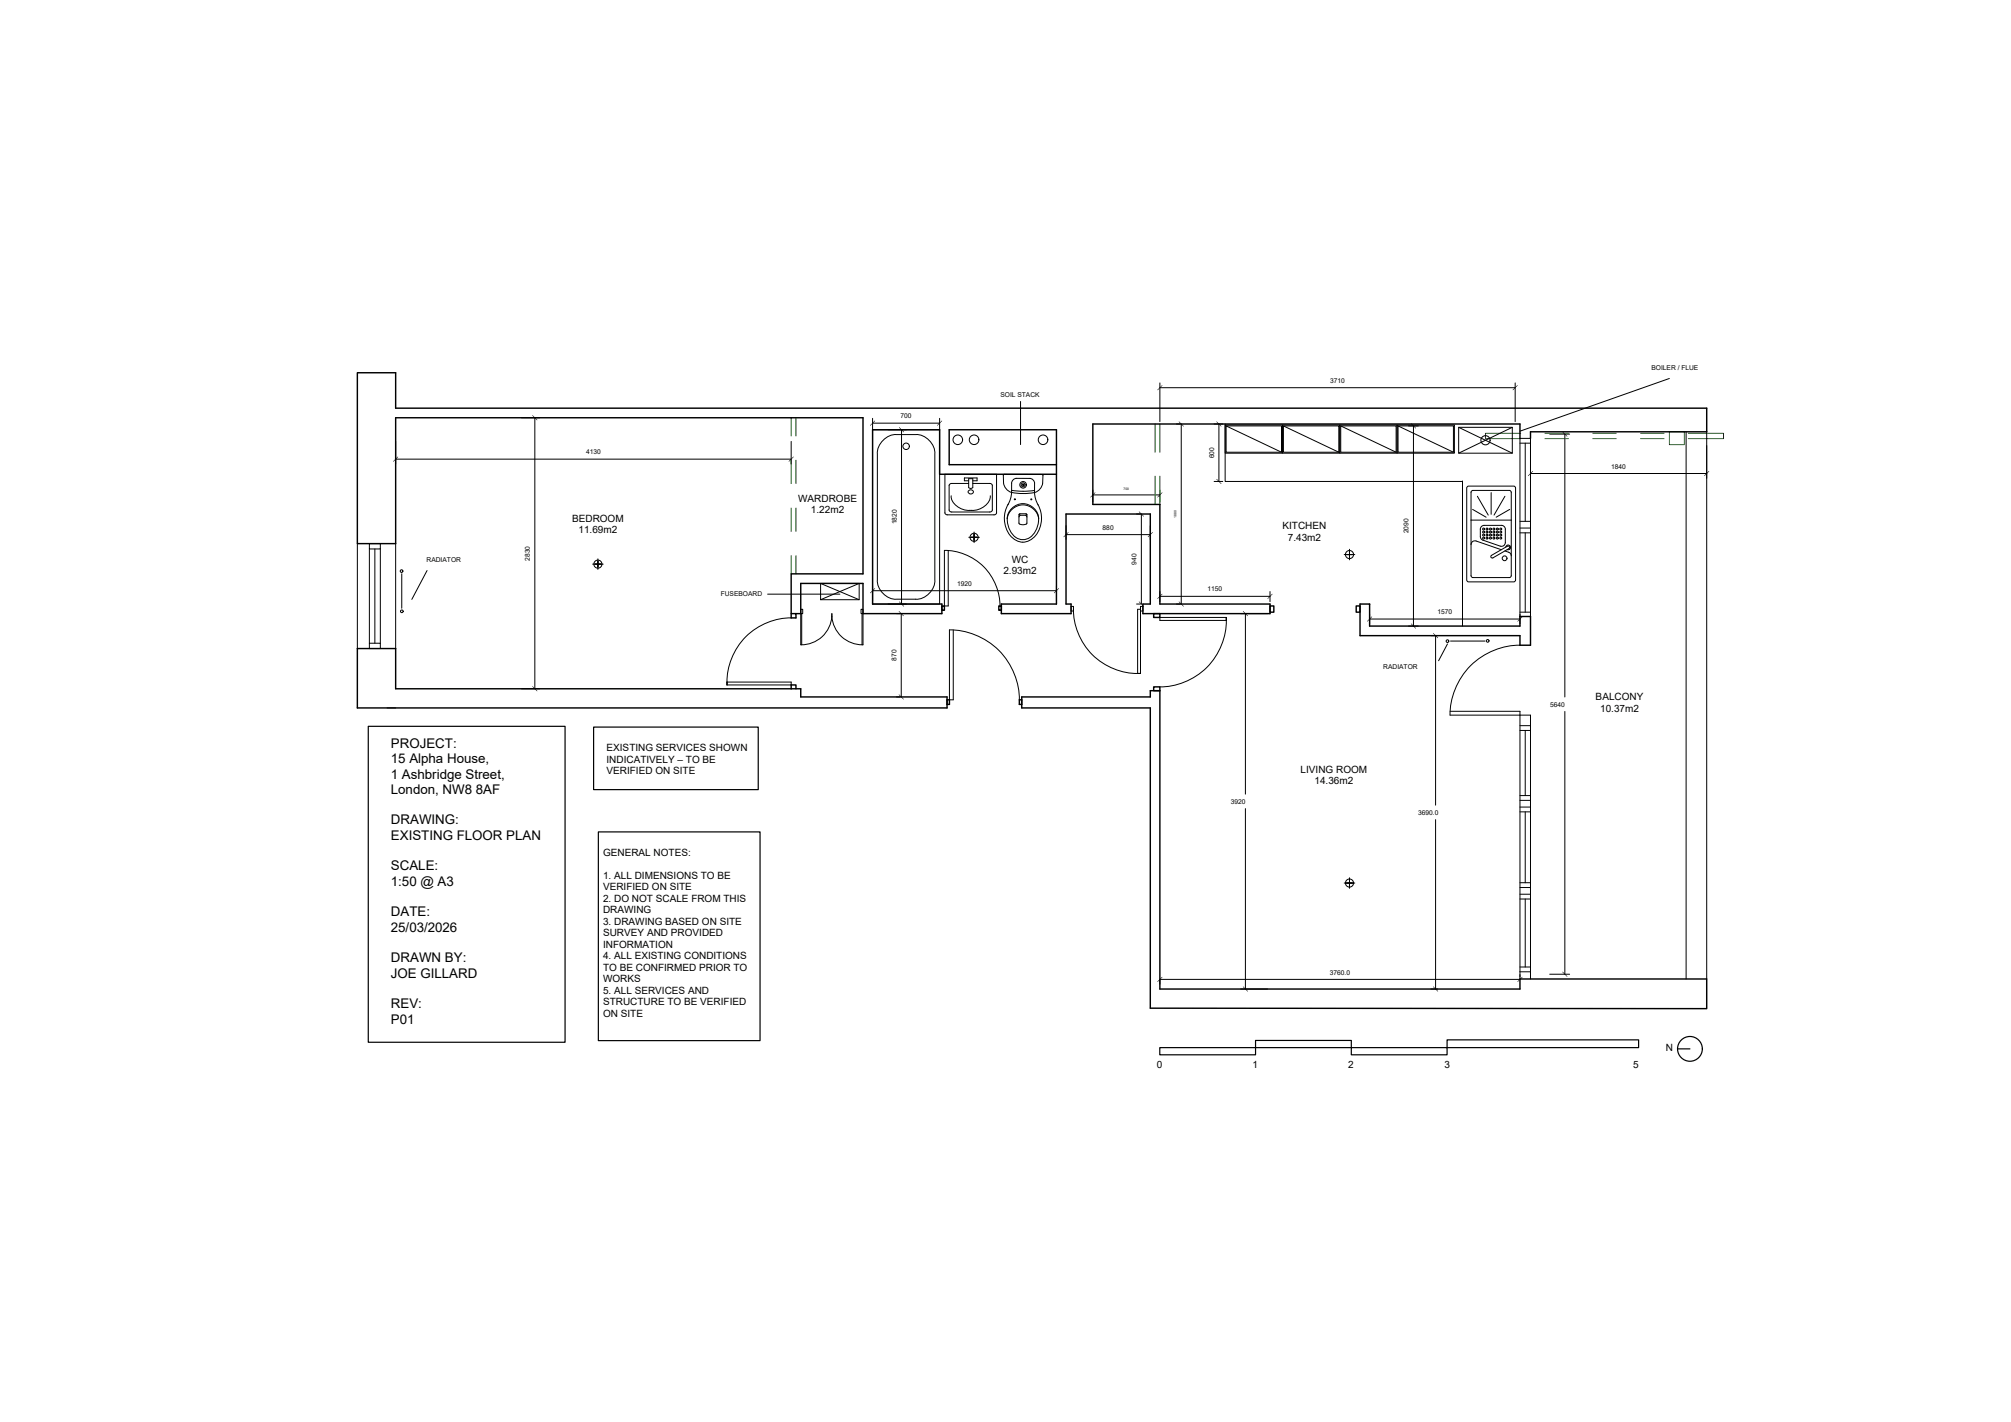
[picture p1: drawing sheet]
<svg xmlns="http://www.w3.org/2000/svg" width="420mm" height="297mm" viewBox="0 0 420 297" stroke-linecap="round" stroke-linejoin="round" font-family="sans-serif">
<!-- layer: 0 -->
<g fill="none" stroke="#000" stroke-width=".21">
<path d="M182.3 89.8h14v36.4h-14zM189.3 90.8h-2a4.1 4.1 0 0 0-4 4v26.3a4.1 4.1 0 0 0 4 4.1h4a4.1 4.1 0 0 0 4-4.1v-26.3a4.1 4.1 0 0 0-4-4h-1.9M197.4 99.1h10.7v8.2l-.5 .2h-10l-.2-.4zM202.3 100h.9v1.8l-.3 .2-.6-.2zM83.9 119.8v7.2M123.8 117.8h2.2M124.9 116.7v2.2M198.1 115v11.6h-.8v-11.6a11.6 11.6 0 0 1 11.6 11.6M198.7 103.6a3.7 3.7 0 0 0 4.3 3 3.6 3.6 0 0 0 3.8-3M202.3 102.5a.53 .53 0 0 1 .6-.2 .53 .53 0 0 1 .3 .7 .53 .53 0 0 1-.6 .2 .53 .53 0 0 1-.3-.7zM202.3 101h-3.5l-.5 .2v5.5l.5 .2h8.2l.3-.4-.1-5.3-.5-.2h-3.5M202.3 100.4h-.9v-.6h2.7v.6h-.9"/>
<path d="M202.4 112.2h2.2M203.5 111.1v2.2M280.8 115.8h2.2M281.9 114.7v2.2M165.3 129.1a13.4 13.4 0 0 0-13.5 13.4M167.3 128.2l-.1 6.5a6.3 6.3 0 0 0 6.5-6.5 6.3 6.3 0 0 0 6.6 6.5v-6.5M167.5 128.2v6.5M180.1 128.2v6.5M199.1 131.6v14.6h-.8v-14.6a14.6 14.6 0 0 1 14.6 14.6M223.7 126.7h.5v.9h-.5M224.2 127.3a13.4 13.4 0 0 0 13.4 13.4M238.2 126.7v14h-.6"/>
<path d="M238.2 127.3h-.6v13.4M238.7 126.7v.9h-.5M242.3 129h13.8v.6h-13.8zM256.1 129.6a13.9 13.9 0 0 1-13.8 13.9M303 133.9h7.2M317.5 134.8a14.6 14.6 0 0 0-14.6 14.6h14.6v-.8h-14.6M151.8 142.5h13.5v.6h-13.5zM280.8 184.4h2.2M281.9 183.3v2.2"/>
<circle cx="189.3" cy="93.2" r=".67"/>
<circle cx="83.9" cy="119.3" r=".28"/>
<circle cx="124.9" cy="117.8" r=".85"/>
<circle cx="203.5" cy="112.2" r=".85"/>
<circle cx="281.9" cy="115.8" r=".85"/>
<circle cx="83.9" cy="127.7" r=".28"/>
<circle cx="302.3" cy="133.9" r=".28"/>
<circle cx="310.7" cy="133.9" r=".28"/>
<circle cx="281.9" cy="184.4" r=".85"/>
</g>
<!-- layer: SANTEH -->
<g fill="none" stroke="#000" stroke-width=".21">
<path d="M210.4 108.3a3.3 3.3 0 0 1 3.3-3.1 3.3 3.3 0 0 1 3.2 3.2M210.4 108.3a3.3 3.3 0 0 1 3.3-2.8 3.3 3.3 0 0 1 3.2 2.9M210.4 108.3a4.4 4.4 0 0 0 2.7 4.4 3.4 3.4 0 0 0 3.7-3.2l.1-1.1M210.6 105.3a5.6 5.6 0 0 0 1.6 7.6 3.6 3.6 0 0 0 5-2.6 5.8 5.8 0 0 0-.4-4.9M211.2 102.8a2.43 2.43 0 0 1-1.6-1.9v-1.6l.2-.2h7.8l.2 .2a4.3 4.3 0 0 1-.3 2.5 2.41 2.41 0 0 1-1.4 1.1M211.3 102.9l-.2 1-.6 1.5M211.3 102.9l2.7 .2 2.1-.2M211.3 102.9v-2a1.05 1.05 0 0 1 1-1h2.8a1.05 1.05 0 0 1 1 1.1v1.9M211.3 102.4l2.4 .2 2.4-.2M212.9 107.4l.1 .2M212.9 107.4h1.5l.1 1.9a1.17 1.17 0 0 1-1.7 0zM213 107.6l-.2 .4"/>
<path d="M213 107.6h1.3M214.3 107.6l.2 .4M214.4 107.4l-.1 .2M216.1 102.9l.1 1.1 .6 1.5M306.6 101.6l9.6-.1 .3 .2 .1 19.4-.3 .4h-9.5l-.4-.2v-19.4zM307.3 113.8v-.3a.8 .8 0 0 1 1-.5l5.3 1.8M307.3 108.6h8.4M307.5 102.5l7.8-.1 .3 .2 .1 17.6-.3 .4h-7.7l-.4-.2v-17.6zM307.6 106.4l2.8 1.6M308.6 103.7l2.2 3.9M309.4 110l.6-.3h3.6a.81 .81 0 0 1 .8 .8v3.1a.8 .8 0 0 1-1 .5l-3.7-1.3-.4-.3-.1-.4v-1.6zM311.4 116.1l3.5-2 .4 .1-.1 .4-3.4 1.9-.4-.1z"/>
<path d="M311.5 102.9v4.5M314.3 115.1l1 .4 .4 .6M314.3 103.7l-2.2 3.9M314.5 114.3a.5 .5 0 0 1 .6-.5 .5 .5 0 0 1 .4 .7 .5 .5 0 0 1-.7 .3M315.3 106.4l-2.8 1.6"/>
<circle cx="212" cy="104.3" r=".1"/>
<circle cx="213.7" cy="101.3" r=".14"/>
<circle cx="213.7" cy="101.3" r=".41"/>
<circle cx="213.7" cy="101.3" r=".69"/>
<circle cx="215.4" cy="104.3" r=".1"/>
<circle cx="309.9" cy="111.1" r=".2"/>
<circle cx="309.9" cy="112.4" r=".2"/>
<circle cx="309.9" cy="110.5" r=".2"/>
<circle cx="309.9" cy="111.8" r=".2"/>
<circle cx="310.6" cy="111.1" r=".2"/>
<circle cx="310.6" cy="110.5" r=".2"/>
<circle cx="310.6" cy="111.8" r=".2"/>
<circle cx="310.6" cy="112.4" r=".2"/>
<circle cx="311.3" cy="110.5" r=".2"/>
<circle cx="311.3" cy="111.1" r=".2"/>
<circle cx="311.3" cy="112.4" r=".2"/>
<circle cx="311.3" cy="111.8" r=".2"/>
<circle cx="312" cy="112.4" r=".2"/>
<circle cx="312" cy="111.1" r=".2"/>
<circle cx="312" cy="110.5" r=".2"/>
<circle cx="312" cy="111.8" r=".2"/>
<circle cx="312.7" cy="111.1" r=".2"/>
<circle cx="312.7" cy="112.4" r=".2"/>
<circle cx="312.7" cy="110.5" r=".2"/>
<circle cx="312.7" cy="111.8" r=".2"/>
<circle cx="313.5" cy="111.1" r=".2"/>
<circle cx="313.5" cy="112.4" r=".2"/>
<circle cx="313.5" cy="110.5" r=".2"/>
<circle cx="313.5" cy="111.8" r=".2"/>
<circle cx="314.3" cy="116.6" r=".5"/>
</g>
<!-- layer: Plan Drawing background -->
<path d="M223.7 126.7v.9M238.2 126.7h.5M80.8 147.9h1.8" fill="none" stroke="#000" stroke-width=".21"/>
<!-- layer: dimensions -->
<g fill="none" stroke="#000" stroke-width=".21">
<path d="M242.3 80v8.1M316.5 80v8.1M348.7 79.1l-31.2 11M82.6 92.2v4.7M82.6 95.9h82.7M108.9 87.3h3.8M111.7 87.3v56.6M165.3 92.2v4.7M182.3 87.4v2.4M182.3 88.4h14M185.5 89.8h3.8M188.3 89.8v36.4"/>
<path d="M196.3 87.4v2.4M213.2 83.9v9M242.3 81h74.2M245.7 88.6h.8M246.7 88.6v37.6M253.6 88.6h1.8M254.6 88.6v12M294.2 89h2M295.2 89v41.8M319.7 93.1v6.8M319.7 98.9h36.8M323.7 90.7h4.1"/>
<path d="M326.8 90.7v54.9M356.5 93.1v6.8M89.2 119.2l-3.2 6M222.7 109.8v2.9M222.7 111.7h17.6M228.3 102.4v2.5M228.3 103.4h14M237.4 107.4h.8M238.4 107.4v18.8M240.3 109.8v2.9M242.3 102.4v2.5M253.6 100.6h1.8"/>
<path d="M182.3 122.4v3M182.3 123.4h38.4M185.5 126.2h3.8M187.2 128.2h.8M188.2 128.2v17.4M220.7 122.4v3M237.4 126.2h.8M242.3 123.6v2.1M242.3 124.6h23M245.7 126.2h.8M259.1 128.2h5.7M260.1 128.2v37.7"/>
<path d="M265.3 123.6v2.1M286.1 128.3v2M286.1 129.3h31.4M294.2 130.8h2M298.8 132.8h1.5M299.8 132.8v35.4M302.3 134.5l-1.8 3.5M317.5 128.3v2M108.9 143.9h3.8M187.2 145.6h.8M326.8 148.6v54.9M260.1 168.9v37.7"/>
<path d="M299.8 171.2v35.4M259.1 206.6h5.7M298.8 206.6h1.5M317.5 204.6h-75.2v1M317.5 203.6v.5M323.7 203.5h4.1"/>
</g>
<g fill="#000">
<path d="M83.1 95.4h.1l-1 1h-.1zM111.2 86.8v-.1l1 1v.1zM165.7 95.4h.1l-1 1h-.1zM182.7 87.8l.1 .1-1 1-.1-.1zM187.8 89.3v-.1l1 1v.1zM196.7 87.8l.1 .1-1 1-.1-.1zM242.7 80.4l.1 .1-1 1-.1-.1zM246.3 88l1 1-.1 .1-1-1zM254 88.1l.1-.1 1 1-.1 .1zM294.7 88.5l.1-.1 1 1-.1 .1zM316.9 80.4l.1 .1-1 1-.1-.1zM320.1 98.4h.1l-1 1h-.1z"/>
<path d="M326.3 90.2l.1-.1 1 1-.1 .1zM356.9 98.4h.1l-1 1h-.1zM223.1 111.1l.1 .1-1 1-.1-.1zM228.7 102.8l.1 .1-1 1-.1-.1zM237.9 106.9v-.1l1 1v.1zM240.7 111.1l.1 .1-1 1-.1-.1zM242.7 102.8l.1 .1-1 1-.1-.1zM254.1 100l1 1-.1 .1-1-1zM182.7 122.8l.1 .1-1 1-.1-.1zM187.8 125.6l1 1v.1l-1-1zM187.7 127.7l.1-.1 1 1-.1 .1zM221.1 122.8l.1 .1-1 1-.1-.1z"/>
<path d="M237.9 125.6l1 1v.1l-1-1zM242.7 124l.1 .1-1 1-.1-.1zM246.3 125.6l1 1-.1 .1-1-1zM259.6 127.7l.1-.1 1 1-.1 .1zM265.7 124l.1 .1-1 1-.1-.1zM286.5 128.8h.1l-1 1h-.1zM294.8 130.2l1 1-.1 .1-1-1zM299.4 132.2l1 1-.1 .1-1-1zM317.9 128.8h.1l-1 1h-.1zM111.2 143.3l1 1v.1l-1-1zM187.8 145l1 1-.1 .1-1-1zM242.7 204l.1 .1-1 1-.1-.1z"/>
<path d="M259.7 206l1 1-.1 .1-1-1zM299.4 206l1 1-.1 .1-1-1zM317.9 204l.1 .1-1 1-.1-.1zM326.4 202.9l1 1-.1 .1-1-1z"/>
</g>
<!-- layer: Heavy CUt -->
<g fill="none" stroke="#000" stroke-width=".25">
<path d="M76.9 151.7h41.1v66h-41.1zM124 151.9h34.4v13h-34.4zM125 173.8h33.7v43.6h-33.7zM242.2 218.8h20v1.5h-20zM262.2 217.3h20v1.5h-20zM282.2 218.8h20v1.5h-20zM302.2 217.2h40.1v1.6h-40.1zM353 219.1h-2.6"/>
<circle cx="353" cy="219.1" r="2.59"/>
</g>
<!-- layer: Above -->
<g fill="none" stroke="#007f00" stroke-width=".21">
<path d="M165.3 87.3v3.8M165.3 96.1v5M166.3 87.3v3.8M166.3 96.1v5M241.3 88.6v5.9M241.3 99.5v5.9M242.3 88.6v5.9M242.3 99.5v5.9M317.6 90.5h-7.3v1.1h7.3M322.6 91.6h5M322.6 90.5h5M332.6 91.6h5"/>
<path d="M332.6 90.5h5M342.6 91.6h5M342.6 90.5h5M348.7 90.2h3.1v2.7h-3.1zM352.6 90.5h7.4v1.1h-7.4M165.3 106.1v5M165.3 116.1v3.8M166.3 106.1v5M166.3 116.1v3.8"/>
</g>
<!-- layer: Furniture -->
<g fill="none" stroke="#000" stroke-width=".21">
<path d="M255.9 88.8h12v5.9h-12zM255.9 88.6v12h49.6M256.1 89h11.6v5.5h-11.6zM256.1 89l11.6 5.5M267.9 88.8h11.9v5.9h-11.9zM268.1 89h11.5v5.5h-11.5zM268.1 89l11.5 5.5M279.8 88.8h12v5.9h-12zM280 89h11.6v5.5h-11.6zM280 89l11.6 5.5M291.8 88.8h12v5.9h-12zM292 89h11.6v5.5h-11.6z"/>
<path d="M292 89l11.6 5.5M304.7 89.3h11.2v5.4h-11.2zM304.7 89.3l11.2 5.4M315.9 89.3l-11.2 5.4M317.5 92.6h2.2M352.2 90.2v114.3M356.5 90.2v114.3M74.6 113.5v22M77.2 113.5h2.2v1.2h-2.2zM77.2 114.7v19.6M78.3 114.7v19.6M79.4 114.7v19.6"/>
<path d="M82.6 113.5v22M305.5 100.5v30.3M317.5 110.3h2.2M317.5 111.3h2.2M317.5 108.9h2.2M77.2 134.3h2.2v1.2h-2.2zM167.3 127.3h.4v.9h-.4zM171.4 121.9h8.1v3.4h-8.1zM171.4 121.9l8.1 3.4M179.5 121.9l-8.1 3.4M179.8 127.3h.5v.9h-.5zM317.5 128.8v-37.2h2.2v37.2"/>
<path d="M317.5 127.9h2.2M317.5 151.6h2.2M317.5 152.6h2.2M317.5 166.2h2.2M317.5 167.2h2.2M317.5 169.6h2.2M317.5 168.6h2.2M317.5 184.4h2.2M317.5 185.4h2.2M317.5 187.8h2.2M317.5 186.8h2.2M317.5 204.5v-55.1h2.2v55.1"/>
<path d="M317.5 202h2.2M317.5 203h2.2"/>
<circle cx="200.1" cy="91.9" r="1"/>
<circle cx="203.5" cy="91.9" r="1"/>
<circle cx="217.9" cy="91.9" r="1"/>
<circle cx="310.3" cy="92" r=".96"/>
</g>
<!-- layer: Walls -->
<g fill="none" stroke="#000" stroke-width=".3">
<path d="M220.7 99.1h-24.4v-9.3h-14v36.4h14.4v2h-16.4v-6.3h-13v6.3h-1M317.5 91.6v-3h-89.2v16.8h14v20.8h23v2h-26.6v-2h1.6v-18.8h-17.6v18.8h1v2h-14.6v-2h11.6v-36.4h-22.4v7.3h22.4M319.7 91.6v-1.4h36.8v-4.9h-273.9v-7.4h-8v35.6h8v-26.2h97.7v32.6h-15v9.2h1v-.9h-1M74.6 135.5h8v8.4h84.7v1.7h30.5v2.3h-123.2zM196.7 126.6h.6v.9h-.6zM208.6 126.6h.5v.9h-.5zM241 128.2h1.3v.8h-1.3zM265.3 126.6h.8v1.3h-.8zM283.3 126.6h.8v1.3h-.8zM286.1 126.2v4.6h31.4v-2h2.2v6h-2.2v-2h-33.4v-6.6l2 .1M165.3 143.9v-.8h1v.8M197.8 146.2h.5v.9h-.5"/>
<path d="M213.4 146.2h-.5v.9h.5M241 143.5h1.3v.8h-1.3zM356.4 204.5h-38.9v2.1h-75.2v-62.3h-2v1.3h-26.9v2.3h26.9v62.7l116.2 .1v-6.2"/>
</g>
<!-- layer: Doors -->
<path d="M318.6 92.6v16.3M318.6 111.3v16.6M175.4 124.1h-15.1M318.6 152.6v13.6M318.6 169.6v14.8M318.6 187.8v14.2" fill="none" stroke="#000" stroke-width=".21"/>
<g font-size="2.8">
<text x="81.6" y="156.2">PROJECT:</text>
<text x="81.6" y="159.4">15 Alpha House,</text>
<text x="81.6" y="162.6">1 Ashbridge Street,</text>
<text x="81.6" y="165.8">London, NW8</text>
<text x="99.4" y="165.8">8AF</text>
<text x="81.6" y="172.2">DRAWING:</text>
<text x="81.6" y="175.4">EXISTING FLOOR PLAN</text>
<text x="81.6" y="181.8">SCALE:</text>
<text x="81.6" y="185">1:50 @ A3</text>
<text x="81.6" y="191.4">DATE:</text>
<text x="81.6" y="194.6">25/03/2026</text>
<text x="81.6" y="201">DRAWN BY:</text>
<text x="81.6" y="204.2">JOE GILLARD</text>
<text x="81.6" y="210.6">REV:</text>
<text x="81.6" y="213.8">P01</text>
</g>
<g font-size="2.1">
<text x="166.7" y="104.8">WARDROBE</text>
<text x="169.4" y="107.2">1.22m2</text>
<text x="119.5" y="109">BEDROOM</text>
<text x="120.8" y="111.4">11.69m2</text>
<text x="267.9" y="110.5">KITCHEN</text>
<text x="269" y="112.9">7.43m2</text>
<text x="209.6" y="119.9">2.93m2</text>
<text x="211.3" y="117.5">WC</text>
<text x="333.3" y="146.3">BALCONY</text>
<text x="334.2" y="148.7">10.37m2</text>
<text x="126.7" y="156.9">EXISTING SERVICES SHOWN</text>
<text x="126.7" y="159.3">INDICATIVELY – TO BE</text>
<text x="126.7" y="161.7">VERIFIED ON SITE</text>
<text x="271.7" y="161.4">LIVING ROOM</text>
<text x="274.6" y="163.9">14.36m2</text>
<text x="126" y="178.8">GENERAL NOTES:</text>
<text x="126" y="183.6">1. ALL DIMENSIONS TO BE</text>
<text x="126" y="186">VERIFIED ON SITE</text>
<text x="126" y="188.4">2. DO NOT SCALE FROM THIS</text>
<text x="126" y="190.8">DRAWING</text>
<text x="126" y="193.2">3. DRAWING BASED ON SITE</text>
<text x="126" y="195.6">SURVEY AND PROVIDED</text>
<text x="126" y="198">INFORMATION</text>
<text x="126" y="200.4">4. ALL EXISTING CONDITIONS</text>
<text x="126" y="202.8">TO BE CONFIRMED PRIOR TO</text>
<text x="126" y="205.2">WORKS</text>
<text x="126" y="207.6">5. ALL SERVICES AND</text>
<text x="126" y="210">STRUCTURE TO BE VERIFIED</text>
<text x="126" y="212.4">ON SITE</text>
<text x="347.9" y="219.6">N</text>
<text x="241.6" y="223.1">0</text>
<text x="261.6" y="223.1">1</text>
<text x="281.6" y="223.1">2</text>
<text x="301.7" y="223.1">3</text>
<text x="341.1" y="223.1">5</text>
</g>
<g font-size="1.4">
<text x="344.9" y="77.2">BOILER / FLUE</text>
<text x="209" y="82.9">SOIL STACK</text>
<text x="277.8" y="80">3710</text>
<text x="188.1" y="87.4">700</text>
<text x="122.4" y="94.9">4130</text>
<text x="253.6" y="95.7" transform="rotate(-90 253.6 95.7)">600</text>
<text x="336.5" y="97.9">1840</text>
<text x="187.3" y="109.5" transform="rotate(-90 187.3 109.5)">1820</text>
<text x="230.3" y="110.7">880</text>
<text x="294.2" y="111.4" transform="rotate(-90 294.2 111.4)">2090</text>
<text x="89.1" y="117.4">RADIATOR</text>
<text x="110.7" y="117.1" transform="rotate(-90 110.7 117.1)">2830</text>
<text x="237.4" y="117.9" transform="rotate(-90 237.4 117.9)">940</text>
<text x="150.5" y="124.4">FUSEBOARD</text>
<text x="199.9" y="122.4">1920</text>
<text x="252.2" y="123.5">1150</text>
<text x="300.2" y="128.3">1570</text>
<text x="187.2" y="138" transform="rotate(-90 187.2 138)">870</text>
<text x="288.9" y="139.6">RADIATOR</text>
<text x="323.8" y="147.6">5640</text>
<text x="257.1" y="167.9">3920</text>
<text x="296.2" y="170.2">3690.0</text>
<text x="277.7" y="203.6">3760.0</text>
</g>
<g font-size=".7">
<text x="234.7" y="102.4">700</text>
<text x="245.7" y="108.1" transform="rotate(-90 245.7 108.1)">1880</text>
</g>
</svg>
